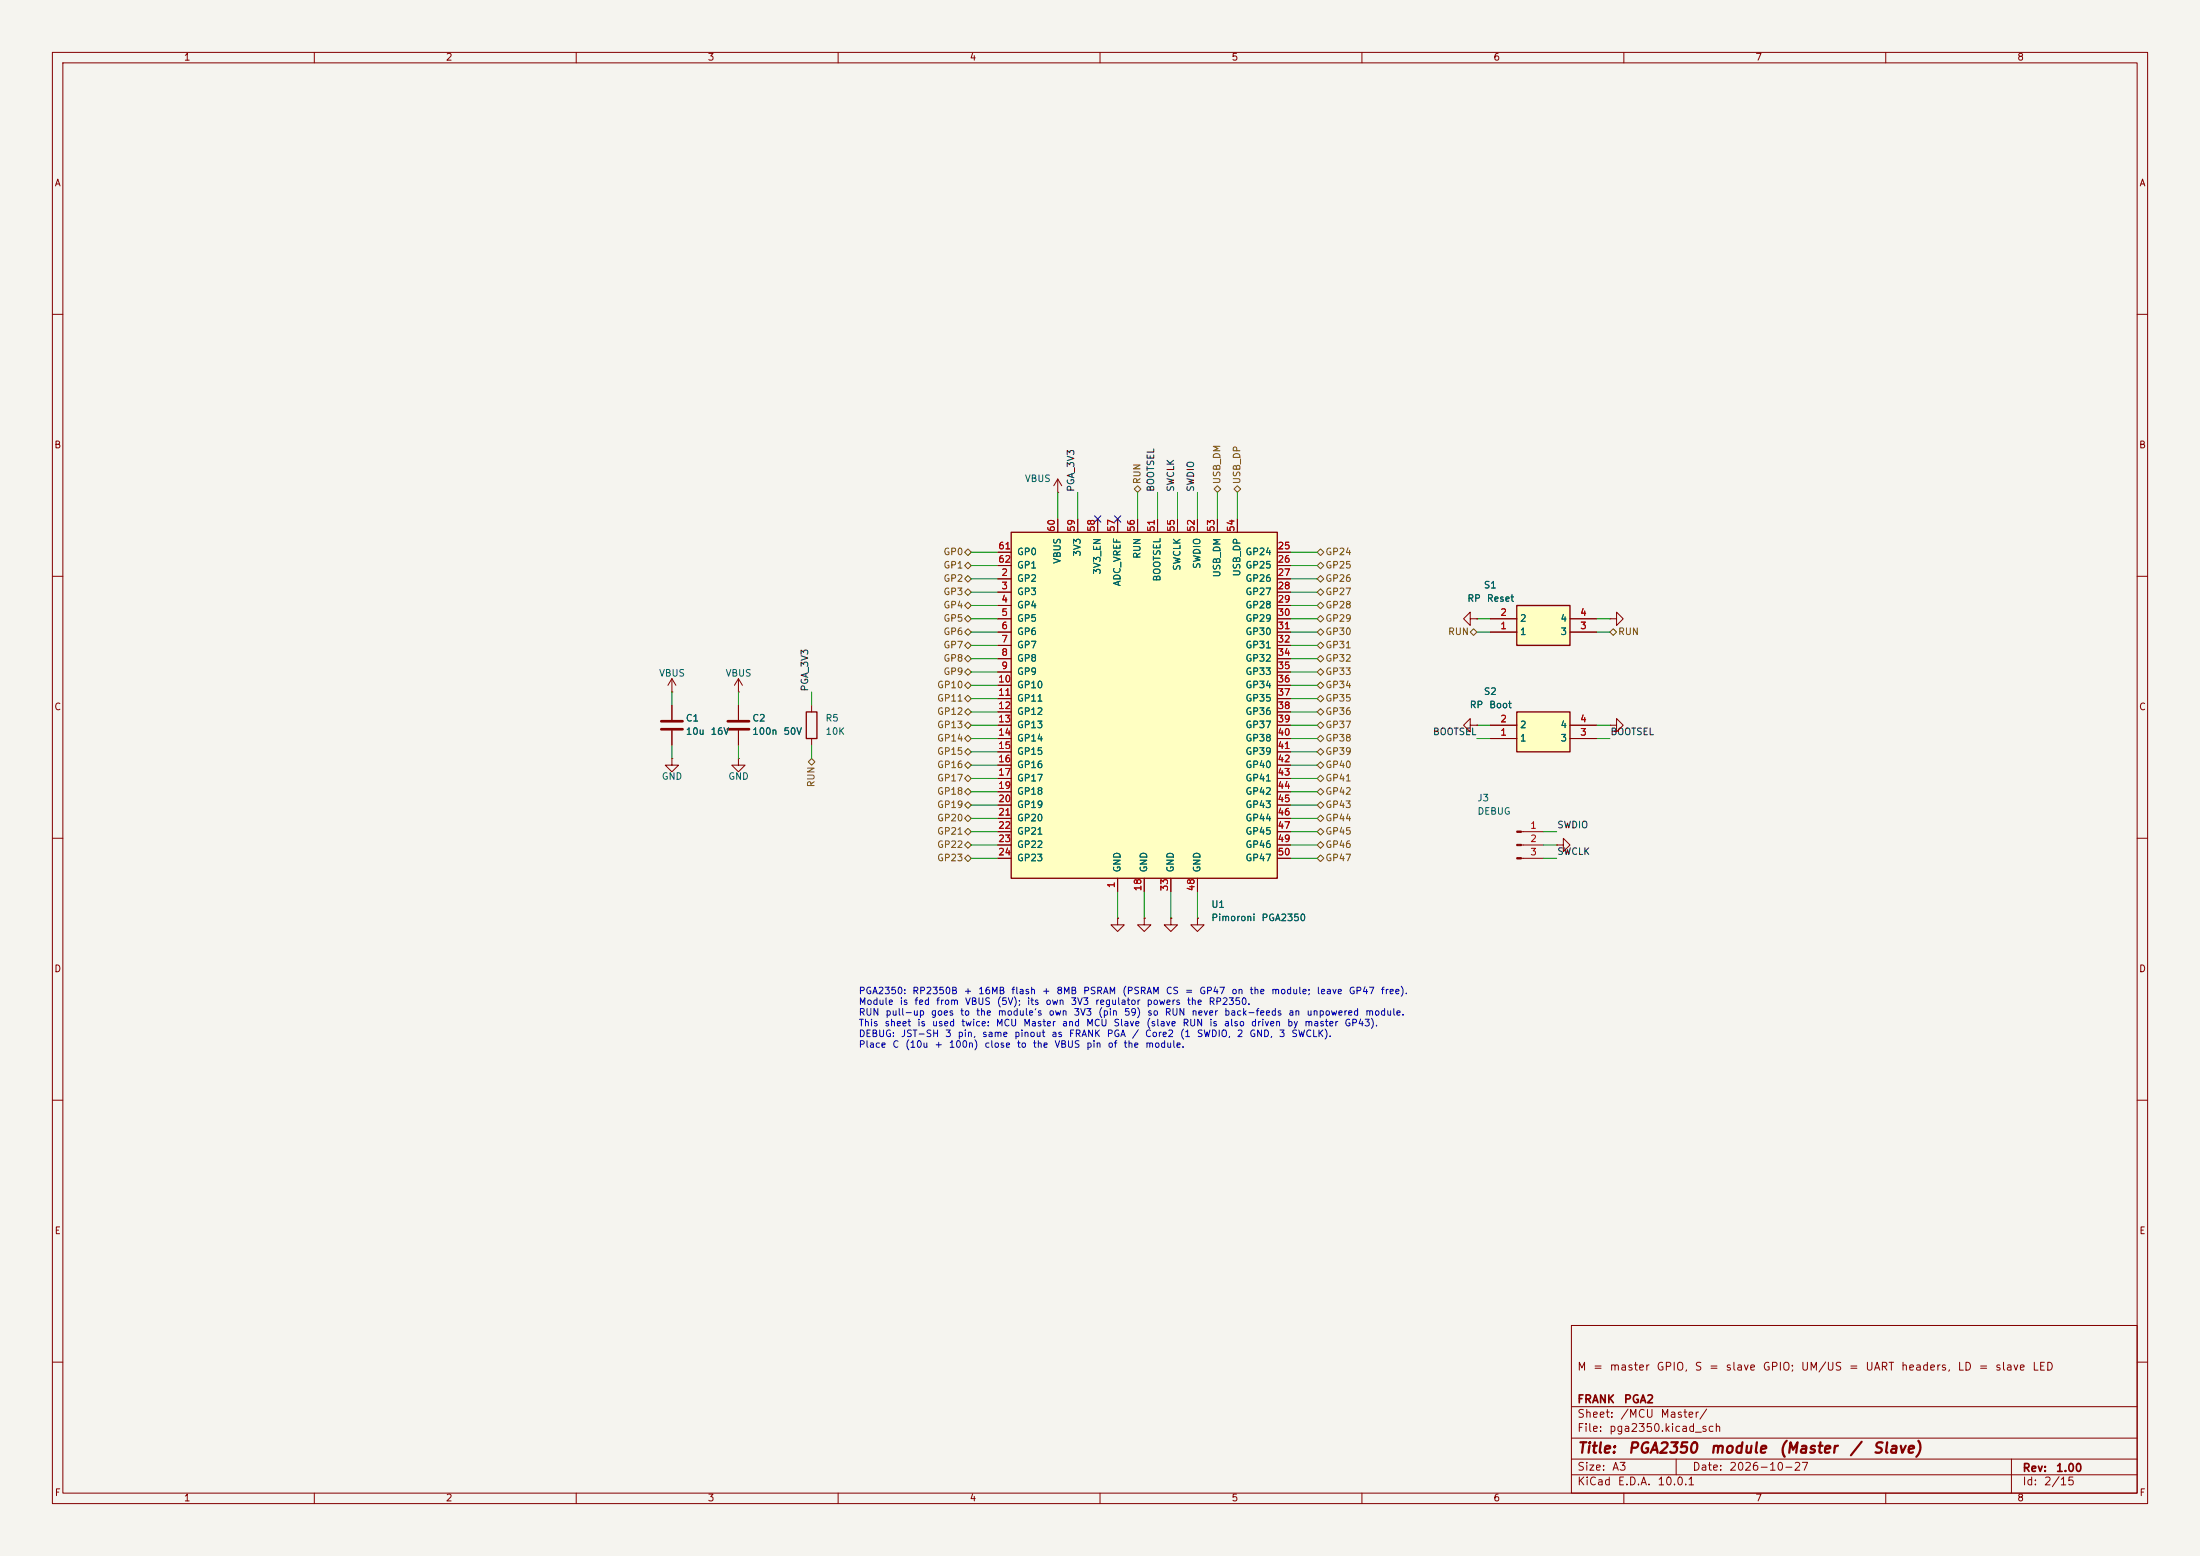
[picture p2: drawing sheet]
<svg xmlns="http://www.w3.org/2000/svg" width="420mm" height="297mm" viewBox="0 0 420 297" stroke-linecap="round" stroke-linejoin="round" font-family="sans-serif">
<path d="M0 0h420v297h-420z" fill="#f5f4ef" stroke="#f5f4ef" stroke-width=".19"/>
<g fill="none" stroke="#840000" stroke-width=".19">
<path d="M10 10h400v277h-400zM12 12h396v273h-396zM60 10v2M110 10v2M160 10v2M210 10v2M260 10v2M310 10v2M360 10v2M10 60h2M408 60h2M10 110h2"/>
<path d="M408 110h2M154.9 134.6v1.3M10 160h2M154.9 141v1.2M408 160h2M213.4 175.3v1.2h1.2l-1.2 1.3-1.3-1.3h1.3M213.4 175.3h.1M218.4 175.3v1.2h1.3l-1.3 1.3-1.2-1.3h1.2M218.4 175.3h.1M223.5 175.3v1.2h1.3l-1.3 1.3-1.3-1.3h1.3M223.5 175.3h.1M10 210h2"/>
<path d="M408 210h2M300 253h108v32h-108zM10 260h2M300 278.5h108M300 274.5h108M300 268.5h108M320 278.5v3M384 278.5v6.5M408 260h2M60 285v2M110 285v2M160 285v2"/>
<path d="M210 285v2M260 285v2M300 281.5h108M310 285v2M360 285v2"/>
</g>
<path d="M153.9 135.9h2.1v5.1h-2.1z" fill="none" stroke="#840000" stroke-width=".25"/>
<path d="M193 101.6h50.8v66h-50.8z" fill="#ffffc2"/>
<path d="M193 101.6h50.8v66h-50.8z" fill="none" stroke="#840000" stroke-width=".25"/>
<g fill="none" stroke="#840000" stroke-width=".19">
<path d="M201.9 94h.1M201.9 91.4v2.6M201.9 99.1v2.5M201.9 91.4l-.7 1.3M201.9 91.4l.8 1.3M205.7 99.1v2.5M209.5 99.1v2.5M213.4 99.1v2.5M217.2 99.1v2.5M221 99.1v2.5M224.8 99.1v2.5M228.6 99.1v2.5"/>
<path d="M232.4 99.1v2.5M236.2 99.1v2.5M190.5 110.5h2.5M190.5 113h2.5M190.5 115.6h2.5M190.5 118.1h2.5M190.5 105.4h2.5M190.5 108h2.5M243.8 110.5h2.6M243.8 113h2.6M243.8 115.6h2.6M243.8 118.1h2.6"/>
<path d="M243.8 105.4h2.6M243.8 108h2.6M307.3 118.1h1.3v-1.3l1.3 1.3-1.3 1.3v-1.3M307.3 118.1h.1M190.5 120.7h2.5M190.5 123.2h2.5M190.5 125.7h2.5M190.5 128.3h2.5M190.5 130.8h2.5M190.5 133.4h2.5M190.5 135.9h2.5M190.5 138.4h2.5"/>
<path d="M243.8 120.7h2.6M243.8 123.2h2.6M243.8 125.7h2.6M243.8 128.3h2.6M243.8 130.8h2.6M243.8 133.4h2.6M243.8 135.9h2.6M243.8 138.4h2.6M307.3 138.4h1.3v-1.2l1.3 1.2-1.3 1.3v-1.3M307.3 138.4h.1M190.5 141h2.5M190.5 143.5h2.5"/>
<path d="M190.5 146.1h2.5M190.5 148.6h2.5M190.5 151.1h2.5M190.5 153.7h2.5M190.5 156.2h2.5M190.5 158.8h2.5M243.8 141h2.6M243.8 143.5h2.6M243.8 146.1h2.6M243.8 148.6h2.6M243.8 151.1h2.6M243.8 153.7h2.6"/>
<path d="M243.8 156.2h2.6M243.8 158.8h2.6M290.4 158.8h4.2M190.5 161.3h2.5M190.5 163.8h2.5M213.4 167.6v2.6M218.4 167.6v2.6M223.5 167.6v2.6M228.6 167.6v2.6M243.8 161.3h2.6M243.8 163.8h2.6M290.4 161.3h4.2"/>
<path d="M290.4 163.8h4.2M297.2 161.3h1.2v-1.3l1.3 1.3-1.3 1.3v-1.3M297.2 161.3h.1"/>
</g>
<g fill="#840000" stroke="#840000" stroke-width=".19">
<path d="M289.6 158.6h.8v.3h-.8z"/>
<path d="M289.6 161.2h.8v.2h-.8z"/>
<path d="M289.6 163.7h.8v.3h-.8z"/>
</g>
<path d="M289.6 135.9h10.1v7.6h-10.1z" fill="#ffffc2"/>
<path d="M289.6 135.9h10.1v7.6h-10.1z" fill="none" stroke="#840000" stroke-width=".25"/>
<path d="M280.7 118.1v-1.3l-1.3 1.3 1.3 1.3v-1.3h1.2M281.9 118.1h.1M280.7 138.4v-1.2l-1.3 1.2 1.3 1.3v-1.3h1.2M281.9 138.4h.1M284.5 138.4h5.1M299.7 138.4h5.1M284.5 141h5.1M299.7 141h5.1" fill="none" stroke="#840000" stroke-width=".19"/>
<path d="M289.6 115.6h10.1v7.6h-10.1z" fill="#ffffc2"/>
<path d="M289.6 115.6h10.1v7.6h-10.1z" fill="none" stroke="#840000" stroke-width=".25"/>
<g fill="none" stroke="#840000" stroke-width=".19">
<path d="M201.9 99.1v2.5M205.7 99.1v2.5M209.5 99.1v2.5M213.4 99.1v2.5M217.2 99.1v2.5M221 99.1v2.5M224.8 99.1v2.5M228.6 99.1v2.5M232.4 99.1v2.5M236.2 99.1v2.5M190.5 118.1h2.5M190.5 110.5h2.5"/>
<path d="M190.5 113h2.5M190.5 115.6h2.5M190.5 105.4h2.5M190.5 108h2.5M243.8 118.1h2.6M243.8 110.5h2.6M243.8 113h2.6M243.8 115.6h2.6M243.8 105.4h2.6M243.8 108h2.6M281.9 118.1h.1M284.5 118.1h5.1"/>
<path d="M299.7 118.1h5.1M128.3 132.1h.1M128.3 129.5v2.6M128.3 134.6v2.8M128.3 139.4v2.8M128.3 129.5l-.8 1.3M128.3 129.5l.7 1.3M141 132.1h.1M141 129.5v2.6M141 134.6v2.8M141 139.4v2.8M141 129.5l-.8 1.3"/>
<path d="M141 129.5l.7 1.3M190.5 120.7h2.5M190.5 138.4h2.5M190.5 123.2h2.5M190.5 125.7h2.5M190.5 128.3h2.5M190.5 130.8h2.5M190.5 133.4h2.5M190.5 135.9h2.5M243.8 120.7h2.6M243.8 138.4h2.6M243.8 123.2h2.6"/>
<path d="M243.8 125.7h2.6M243.8 128.3h2.6M243.8 130.8h2.6M243.8 133.4h2.6M243.8 135.9h2.6M281.9 138.4h.1M284.5 120.7h5.1M284.5 138.4h5.1M299.7 120.7h5.1M299.7 138.4h5.1M128.3 144.8v1.3h1.2l-1.2 1.2-1.3-1.2h1.3M128.3 144.8h.1"/>
<path d="M141 144.8v1.3h1.2l-1.2 1.2-1.3-1.2h1.3M141 144.8h.1M190.5 141h2.5M190.5 143.5h2.5M190.5 146.1h2.5M190.5 148.6h2.5M190.5 151.1h2.5M190.5 153.7h2.5M190.5 156.2h2.5M190.5 158.8h2.5M243.8 141h2.6M243.8 143.5h2.6"/>
<path d="M243.8 146.1h2.6M243.8 148.6h2.6M243.8 151.1h2.6M243.8 153.7h2.6M243.8 156.2h2.6M243.8 158.8h2.6M284.5 141h5.1M299.7 141h5.1M190.5 161.3h2.5M190.5 163.8h2.5M213.4 175.3h.1M213.4 167.6v2.6"/>
<path d="M218.4 175.3h.1M218.4 167.6v2.6M223.5 175.3h.1M223.5 167.6v2.6M228.6 175.3v1.2h1.3l-1.3 1.3-1.3-1.3h1.3M228.6 175.3h.1M228.6 167.6v2.6M243.8 161.3h2.6M243.8 163.8h2.6"/>
</g>
<path d="M126.2 137.7h4.1M126.2 139.2h4.1M138.9 137.7h4.1M138.9 139.2h4.1" fill="none" stroke="#840000" stroke-width=".51"/>
<g fill="none" stroke="#725600" stroke-width=".19">
<path d="M216.5 93.3l.7-.6 .6 .6-.6 .7zM231.8 93.3l.6-.6 .6 .6-.6 .7zM235.6 93.3l.6-.6 .7 .6-.7 .7zM184.1 113l.7-.6 .6 .6-.6 .7zM184.1 105.4l.7-.6 .6 .6-.6 .6zM184.1 108l.7-.7 .6 .7-.6 .6zM184.1 118.1l.7-.6 .6 .6-.6 .6zM184.1 110.5l.7-.6 .6 .6-.6 .6zM184.8 114.9l.6 .7-.6 .6-.7-.6zM251.5 108l.6-.7 .6 .7-.6 .6zM251.5 118.1l.6-.6 .6 .6-.6 .6zM251.5 113l.6-.6 .6 .6-.6 .7z"/>
<path d="M251.5 110.5l.6-.6 .6 .6-.6 .6zM251.5 115.6l.6-.7 .6 .7-.6 .6zM251.5 105.4l.6-.6 .6 .6-.6 .6zM184.1 125.7l.7-.6 .6 .6-.6 .7zM184.1 133.4l.7-.7 .6 .7-.6 .6zM184.1 130.8l.7-.6 .6 .6-.6 .6zM184.1 138.4l.7-.6 .6 .6-.6 .7zM184.1 120.7l.7-.7 .6 .7-.6 .6zM184.1 123.2l.7-.6 .6 .6-.6 .6zM184.1 128.3l.7-.7 .6 .7-.6 .6zM184.1 135.9l.7-.6 .6 .6-.6 .6zM251.5 135.9l.6-.6 .6 .6-.6 .6z"/>
<path d="M251.5 125.7l.6-.6 .6 .6-.6 .7zM251.5 123.2l.6-.6 .6 .6-.6 .6zM251.5 138.4l.6-.6 .6 .6-.6 .7zM251.5 130.8l.6-.6 .6 .6-.6 .6zM251.5 128.3l.6-.7 .6 .7-.6 .6zM251.5 120.7l.6-.7 .6 .7-.6 .6zM252.1 132.7l.6 .7-.6 .6-.6-.6zM280.7 120.7l.6-.7 .6 .7-.6 .6zM307.3 120.7l.7-.7 .6 .7-.6 .6zM154.3 145.4l.6-.6 .7 .6-.7 .7zM184.1 148.6l.7-.6 .6 .6-.6 .6zM184.1 156.2l.7-.6 .6 .6-.6 .6z"/>
<path d="M184.1 158.8l.7-.7 .6 .7-.6 .6zM184.1 146.1l.7-.7 .6 .7-.6 .6zM184.1 151.1l.7-.6 .6 .6-.6 .7zM184.1 141l.7-.7 .6 .7-.6 .6zM184.1 143.5l.7-.6 .6 .6-.6 .6zM184.8 153l.6 .7-.6 .6-.7-.6zM251.5 151.1l.6-.6 .6 .6-.6 .7zM251.5 148.6l.6-.6 .6 .6-.6 .6zM251.5 146.1l.6-.7 .6 .7-.6 .6zM251.5 143.5l.6-.6 .6 .6-.6 .6zM251.5 141l.6-.7 .6 .7-.6 .6zM251.5 158.8l.6-.7 .6 .7-.6 .6z"/>
<path d="M252.1 155.6l.6 .6-.6 .6-.6-.6zM252.1 153l.6 .7-.6 .6-.6-.6zM184.1 161.3l.7-.6 .6 .6-.6 .6zM184.1 163.8l.7-.6 .6 .6-.6 .7zM251.5 163.8l.6-.6 .6 .6-.6 .7zM251.5 161.3l.6-.6 .6 .6-.6 .6z"/>
</g>
<g fill="none" stroke="#009600" stroke-width=".19">
<path d="M201.9 94v5.1M205.7 94v5.1M217.2 94v5.1M221 94v5.1M224.8 94v5.1M228.6 94v5.1M232.4 94v5.1M236.2 94v5.1M185.4 113h5.1M185.4 108h5.1M185.4 115.6h5.1M185.4 110.5h5.1"/>
<path d="M185.4 105.4h5.1M185.4 118.1h5.1M246.4 113h5.1M246.4 108h5.1M246.4 115.6h5.1M246.4 110.5h5.1M246.4 105.4h5.1M246.4 118.1h5.1M281.9 118.1h2.6M304.8 118.1h2.5M128.3 132.1v2.5M141 132.1v2.5"/>
<path d="M154.9 132.1v2.5M185.4 138.4h5.1M185.4 135.9h5.1M185.4 120.7h5.1M185.4 130.8h5.1M185.4 125.7h5.1M185.4 123.2h5.1M185.4 128.3h5.1M185.4 133.4h5.1M246.4 138.4h5.1M246.4 135.9h5.1M246.4 120.7h5.1"/>
<path d="M246.4 130.8h5.1M246.4 125.7h5.1M246.4 123.2h5.1M246.4 128.3h5.1M246.4 133.4h5.1M281.9 138.4h2.6M281.9 120.7h2.6M304.8 138.4h2.5M304.8 120.7h2.5M128.3 142.2v2.6M141 142.2v2.6M154.9 142.2v2.6"/>
<path d="M185.4 143.5h5.1M185.4 141h5.1M185.4 158.8h5.1M185.4 156.2h5.1M185.4 153.7h5.1M185.4 146.1h5.1M185.4 148.6h5.1M185.4 151.1h5.1M246.4 143.5h5.1M246.4 141h5.1M246.4 158.8h5.1M246.4 156.2h5.1"/>
<path d="M246.4 153.7h5.1M246.4 146.1h5.1M246.4 148.6h5.1M246.4 151.1h5.1M281.9 141h2.6M294.6 158.8h2.6M304.8 141h2.5M185.4 161.3h5.1M185.4 163.8h5.1M213.4 170.2v5.1M218.4 170.2v5.1M223.5 170.2v5.1"/>
<path d="M228.6 170.2v5.1M246.4 161.3h5.1M246.4 163.8h5.1M294.6 161.3h2.6M294.6 163.8h2.6"/>
</g>
<path d="M208.9 98.5l1.3 1.2M210.2 98.5l-1.3 1.2M212.8 98.5l1.2 1.2M214 98.5l-1.2 1.2" fill="none" stroke="#000084" stroke-width=".19"/>
<g font-size="2" fill="#840000">
<text x="301" y="277.9">Title:</text>
<text x="310.6" y="277.9">PGA2350</text>
<text x="326.3" y="277.9">module</text>
<text x="339.5" y="277.9">(Master</text>
<text x="353" y="277.9">/</text>
<text x="357.4" y="277.9">Slave)</text>
</g>
<g font-size="1.5" fill="#840000">
<text x="301" y="262">M</text>
<text x="304" y="262">=</text>
<text x="307.2" y="262">master</text>
<text x="316.1" y="262">GPIO,</text>
<text x="323.4" y="262">S</text>
<text x="326.1" y="262">=</text>
<text x="329.3" y="262">slave</text>
<text x="336.4" y="262">GPIO;</text>
<text x="343.7" y="262">UM/US</text>
<text x="352.8" y="262">=</text>
<text x="356" y="262">UART</text>
<text x="362.8" y="262">headers,</text>
<text x="373.6" y="262">LD</text>
<text x="377.6" y="262">=</text>
<text x="380.8" y="262">slave</text>
<text x="387.8" y="262">LED</text>
<text x="301" y="268.2">FRANK</text>
<text x="309.9" y="268.2">PGA2</text>
<text x="301" y="273.7">File:</text>
<text x="301" y="271">Sheet:</text>
<text x="307.1" y="273.7">pga2350.kicad_sch</text>
<text x="309.2" y="271">/MCU</text>
<text x="316.9" y="271">Master/</text>
<text x="301" y="281.1">Size:</text>
<text x="307.6" y="281.1">A3</text>
<text x="323" y="281.1">Date:</text>
<text x="330" y="281.1">2026-10-27</text>
<text x="386" y="281.3">Rev:</text>
<text x="392.4" y="281.3">1.00</text>
<text x="301" y="283.9">KiCad</text>
<text x="308.7" y="283.9">E.D.A.</text>
<text x="316.3" y="283.9">10.0.1</text>
<text x="386" y="283.9">Id:</text>
<text x="390.1" y="283.9">2/15</text>
</g>
<g font-size="1.3" fill="#840000">
<text x="35" y="11.9">1</text>
<text x="85" y="11.9">2</text>
<text x="135" y="11.9">3</text>
<text x="185" y="11.9">4</text>
<text x="235" y="11.9">5</text>
<text x="285" y="11.9">6</text>
<text x="335" y="11.9">7</text>
<text x="385" y="11.9">8</text>
<text x="10.3" y="35.9">A</text>
<text x="408.3" y="35.9">A</text>
<text x="10.3" y="85.9">B</text>
<text x="408.2" y="85.9">B</text>
<text x="10.3" y="135.9">C</text>
<text x="408.2" y="135.9">C</text>
<text x="10.3" y="185.9">D</text>
<text x="408.2" y="185.9">D</text>
<text x="10.3" y="235.9">E</text>
<text x="408.3" y="235.9">E</text>
<text x="10.3" y="285.9">F</text>
<text x="35" y="286.9">1</text>
<text x="85" y="286.9">2</text>
<text x="135" y="286.9">3</text>
<text x="185" y="286.9">4</text>
<text x="235" y="286.9">5</text>
<text x="285" y="286.9">6</text>
<text x="335" y="286.9">7</text>
<text x="385" y="286.9">8</text>
<text x="408.3" y="285.9">F</text>
</g>
<g font-size="1.3" fill="#006464">
<text x="195.5" y="92.3">VBUS</text>
<text x="194.1" y="106.3">GP0</text>
<text x="202.8" y="107.7" transform="rotate(-90 202.8 107.7)">VBUS</text>
<text x="206.6" y="106.3" transform="rotate(-90 206.6 106.3)">3V3</text>
<text x="218" y="106.8" transform="rotate(-90 218 106.8)">RUN</text>
<text x="237.7" y="106.3">GP24</text>
<text x="194.1" y="111.4">GP2</text>
<text x="194.1" y="113.9">GP3</text>
<text x="194.1" y="108.8">GP1</text>
<text x="210.4" y="109.8" transform="rotate(-90 210.4 109.8)">3V3_EN</text>
<text x="214.2" y="112" transform="rotate(-90 214.2 112)">ADC_VREF</text>
<text x="221.8" y="111.1" transform="rotate(-90 221.8 111.1)">BOOTSEL</text>
<text x="225.7" y="109" transform="rotate(-90 225.7 109)">SWCLK</text>
<text x="229.5" y="108.7" transform="rotate(-90 229.5 108.7)">SWDIO</text>
<text x="233.3" y="110.3" transform="rotate(-90 233.3 110.3)">USB_DM</text>
<text x="237.1" y="110.1" transform="rotate(-90 237.1 110.1)">USB_DP</text>
<text x="237.7" y="108.8">GP25</text>
<text x="237.7" y="111.4">GP26</text>
<text x="237.7" y="113.9">GP27</text>
<text x="283.2" y="112.6">S1</text>
<text x="194.1" y="116.4">GP4</text>
<text x="194.1" y="119">GP5</text>
<text x="237.7" y="116.4">GP28</text>
<text x="237.7" y="119">GP29</text>
<text x="280" y="115.2">RP</text>
<text x="283.7" y="115.2">Reset</text>
<text x="290.1" y="119">2</text>
<text x="297.8" y="119">4</text>
<text x="194.1" y="121.5">GP6</text>
<text x="194.1" y="124.1">GP7</text>
<text x="237.7" y="121.5">GP30</text>
<text x="237.7" y="124.1">GP31</text>
<text x="290.1" y="121.5">1</text>
<text x="297.8" y="121.5">3</text>
<text x="125.7" y="129.4">VBUS</text>
<text x="138.4" y="129.4">VBUS</text>
<text x="194.1" y="126.6">GP8</text>
<text x="194.1" y="129.1">GP9</text>
<text x="194.1" y="131.7">GP10</text>
<text x="237.7" y="126.6">GP32</text>
<text x="237.7" y="129.1">GP33</text>
<text x="237.7" y="131.7">GP34</text>
<text x="194.1" y="134.2">GP11</text>
<text x="194.1" y="136.8">GP12</text>
<text x="237.7" y="134.2">GP35</text>
<text x="237.7" y="136.8">GP36</text>
<text x="280.5" y="135.5">RP</text>
<text x="283.2" y="132.9">S2</text>
<text x="284.2" y="135.5">Boot</text>
<text x="130.8" y="138">C1</text>
<text x="130.8" y="140.6">10u</text>
<text x="135.6" y="140.6">16V</text>
<text x="143.5" y="138">C2</text>
<text x="143.5" y="140.6">100n</text>
<text x="149.5" y="140.6">50V</text>
<text x="157.5" y="138">R5</text>
<text x="157.5" y="140.6">10K</text>
<text x="194.1" y="139.3">GP13</text>
<text x="194.1" y="141.8">GP14</text>
<text x="237.7" y="139.3">GP37</text>
<text x="237.7" y="141.8">GP38</text>
<text x="290.1" y="141.8">1</text>
<text x="290.1" y="139.3">2</text>
<text x="297.8" y="141.8">3</text>
<text x="297.8" y="139.3">4</text>
<text x="126.2" y="149.1">GND</text>
<text x="138.9" y="149.1">GND</text>
<text x="194.1" y="144.4">GP15</text>
<text x="194.1" y="146.9">GP16</text>
<text x="194.1" y="149.5">GP17</text>
<text x="237.7" y="144.4">GP39</text>
<text x="237.7" y="146.9">GP40</text>
<text x="237.7" y="149.5">GP41</text>
<text x="194.1" y="152">GP18</text>
<text x="194.1" y="154.5">GP19</text>
<text x="237.7" y="152">GP42</text>
<text x="237.7" y="154.5">GP43</text>
<text x="281.9" y="153.3">J3</text>
<text x="281.9" y="155.8">DEBUG</text>
<text x="194.1" y="157.1">GP20</text>
<text x="194.1" y="159.6">GP21</text>
<text x="237.7" y="157.1">GP44</text>
<text x="237.7" y="159.6">GP45</text>
<text x="194.1" y="162.2">GP22</text>
<text x="194.1" y="164.7">GP23</text>
<text x="214.2" y="166.6" transform="rotate(-90 214.2 166.6)">GND</text>
<text x="219.3" y="166.6" transform="rotate(-90 219.3 166.6)">GND</text>
<text x="224.4" y="166.6" transform="rotate(-90 224.4 166.6)">GND</text>
<text x="229.5" y="166.6" transform="rotate(-90 229.5 166.6)">GND</text>
<text x="237.7" y="162.2">GP46</text>
<text x="237.7" y="164.7">GP47</text>
<text x="231.1" y="173.6">U1</text>
<text x="231.1" y="176.1">Pimoroni</text>
<text x="240.7" y="176.1">PGA2350</text>
</g>
<g font-size="1.3" fill="#0f0f0f">
<text x="205.4" y="94" transform="rotate(-90 205.4 94)">PGA_3V3</text>
<text x="220.6" y="94" transform="rotate(-90 220.6 94)">BOOTSEL</text>
<text x="224.4" y="94" transform="rotate(-90 224.4 94)">SWCLK</text>
<text x="228.3" y="94" transform="rotate(-90 228.3 94)">SWDIO</text>
<text x="154.6" y="132.1" transform="rotate(-90 154.6 132.1)">PGA_3V3</text>
<text x="273.5" y="140.6">BOOTSEL</text>
<text x="307.3" y="140.6">BOOTSEL</text>
<text x="297.2" y="158.4">SWDIO</text>
<text x="297.2" y="163.5">SWCLK</text>
</g>
<g font-size="1.3" fill="#725600">
<text x="218" y="92.5" transform="rotate(-90 218 92.5)">RUN</text>
<text x="233.3" y="92.5" transform="rotate(-90 233.3 92.5)">USB_DM</text>
<text x="237.1" y="92.5" transform="rotate(-90 237.1 92.5)">USB_DP</text>
<text x="180" y="106.3">GP0</text>
<text x="252.9" y="106.3">GP24</text>
<text x="180" y="113.9">GP3</text>
<text x="180" y="108.8">GP1</text>
<text x="180" y="111.4">GP2</text>
<text x="252.9" y="108.8">GP25</text>
<text x="252.9" y="113.9">GP27</text>
<text x="252.9" y="111.4">GP26</text>
<text x="180" y="116.4">GP4</text>
<text x="180" y="119">GP5</text>
<text x="252.9" y="119">GP29</text>
<text x="252.9" y="116.4">GP28</text>
<text x="180" y="121.5">GP6</text>
<text x="180" y="124.1">GP7</text>
<text x="252.9" y="124.1">GP31</text>
<text x="252.9" y="121.5">GP30</text>
<text x="276.3" y="121.5">RUN</text>
<text x="308.8" y="121.5">RUN</text>
<text x="178.8" y="131.7">GP10</text>
<text x="180" y="126.6">GP8</text>
<text x="180" y="129.1">GP9</text>
<text x="252.9" y="126.6">GP32</text>
<text x="252.9" y="131.7">GP34</text>
<text x="252.9" y="129.1">GP33</text>
<text x="178.8" y="134.2">GP11</text>
<text x="178.8" y="136.8">GP12</text>
<text x="252.9" y="136.8">GP36</text>
<text x="252.9" y="134.2">GP35</text>
<text x="178.8" y="139.3">GP13</text>
<text x="178.8" y="141.8">GP14</text>
<text x="252.9" y="139.3">GP37</text>
<text x="252.9" y="141.8">GP38</text>
<text x="178.8" y="149.5">GP17</text>
<text x="178.8" y="146.9">GP16</text>
<text x="178.8" y="144.4">GP15</text>
<text x="252.9" y="149.5">GP41</text>
<text x="252.9" y="146.9">GP40</text>
<text x="252.9" y="144.4">GP39</text>
<text x="155.8" y="150.4" transform="rotate(-90 155.8 150.4)">RUN</text>
<text x="178.8" y="154.5">GP19</text>
<text x="178.8" y="152">GP18</text>
<text x="252.9" y="154.5">GP43</text>
<text x="252.9" y="152">GP42</text>
<text x="178.8" y="157.1">GP20</text>
<text x="178.8" y="159.6">GP21</text>
<text x="252.9" y="157.1">GP44</text>
<text x="252.9" y="159.6">GP45</text>
<text x="178.8" y="162.2">GP22</text>
<text x="178.8" y="164.7">GP23</text>
<text x="252.9" y="164.7">GP47</text>
<text x="252.9" y="162.2">GP46</text>
</g>
<g font-size="1.3" fill="#a90000">
<text x="201.7" y="101.6" transform="rotate(-90 201.7 101.6)">60</text>
<text x="205.5" y="101.6" transform="rotate(-90 205.5 101.6)">59</text>
<text x="209.3" y="101.6" transform="rotate(-90 209.3 101.6)">58</text>
<text x="213.1" y="101.6" transform="rotate(-90 213.1 101.6)">57</text>
<text x="216.9" y="101.6" transform="rotate(-90 216.9 101.6)">56</text>
<text x="220.7" y="101.6" transform="rotate(-90 220.7 101.6)">51</text>
<text x="224.5" y="101.6" transform="rotate(-90 224.5 101.6)">55</text>
<text x="228.3" y="101.6" transform="rotate(-90 228.3 101.6)">52</text>
<text x="232.2" y="101.6" transform="rotate(-90 232.2 101.6)">53</text>
<text x="236" y="101.6" transform="rotate(-90 236 101.6)">54</text>
<text x="190.5" y="105.2">61</text>
<text x="190.5" y="107.7">62</text>
<text x="243.8" y="105.2">25</text>
<text x="243.8" y="107.7">26</text>
<text x="191.1" y="110.2">2</text>
<text x="191.1" y="112.8">3</text>
<text x="243.8" y="110.2">27</text>
<text x="243.8" y="112.8">28</text>
<text x="191.1" y="115.3">4</text>
<text x="191.1" y="117.9">5</text>
<text x="243.8" y="115.3">29</text>
<text x="243.8" y="117.9">30</text>
<text x="286.3" y="117.9">2</text>
<text x="301.6" y="117.9">4</text>
<text x="191.1" y="120.4">6</text>
<text x="191.1" y="122.9">7</text>
<text x="191.1" y="125.5">8</text>
<text x="243.8" y="120.4">31</text>
<text x="243.8" y="122.9">32</text>
<text x="243.8" y="125.5">34</text>
<text x="286.3" y="120.4">1</text>
<text x="301.6" y="120.4">3</text>
<text x="190.5" y="130.6">10</text>
<text x="191.1" y="128">9</text>
<text x="243.8" y="128">35</text>
<text x="243.8" y="130.6">36</text>
<text x="190.5" y="133.1">11</text>
<text x="190.5" y="135.6">12</text>
<text x="243.8" y="133.1">37</text>
<text x="243.8" y="135.6">38</text>
<text x="190.5" y="138.2">13</text>
<text x="190.5" y="140.7">14</text>
<text x="190.5" y="143.3">15</text>
<text x="243.8" y="138.2">39</text>
<text x="243.8" y="140.7">40</text>
<text x="243.8" y="143.3">41</text>
<text x="286.3" y="140.7">1</text>
<text x="286.3" y="138.2">2</text>
<text x="301.6" y="140.7">3</text>
<text x="301.6" y="138.2">4</text>
<text x="190.5" y="145.8">16</text>
<text x="190.5" y="148.3">17</text>
<text x="243.8" y="145.8">42</text>
<text x="243.8" y="148.3">43</text>
<text x="190.5" y="150.9">19</text>
<text x="190.5" y="153.4">20</text>
<text x="190.5" y="156">21</text>
<text x="243.8" y="150.9">44</text>
<text x="243.8" y="153.4">45</text>
<text x="243.8" y="156">46</text>
<text x="190.5" y="158.5">22</text>
<text x="190.5" y="161">23</text>
<text x="243.8" y="158.5">47</text>
<text x="243.8" y="161">49</text>
<text x="292" y="158.5">1</text>
<text x="292" y="161">2</text>
<text x="190.5" y="163.6">24</text>
<text x="243.8" y="163.6">50</text>
<text x="292" y="163.6">3</text>
<text x="213.1" y="169.6" transform="rotate(-90 213.1 169.6)">1</text>
<text x="218.2" y="170.2" transform="rotate(-90 218.2 170.2)">18</text>
<text x="223.3" y="170.2" transform="rotate(-90 223.3 170.2)">33</text>
<text x="228.3" y="170.2" transform="rotate(-90 228.3 170.2)">48</text>
</g>
<g font-size="1.3" fill="#0000c2">
<text x="163.8" y="190.1">PGA2350:</text>
<text x="174.1" y="190.1">RP2350B</text>
<text x="183.9" y="190.1">+</text>
<text x="186.6" y="190.1">16MB</text>
<text x="192.9" y="190.1">flash</text>
<text x="198.8" y="190.1">+</text>
<text x="201.6" y="190.1">8MB</text>
<text x="206.7" y="190.1">PSRAM</text>
<text x="214.1" y="190.1">(PSRAM</text>
<text x="222.4" y="190.1">CS</text>
<text x="226.1" y="190.1">=</text>
<text x="228.8" y="190.1">GP47</text>
<text x="235" y="190.1">on</text>
<text x="238.4" y="190.1">the</text>
<text x="242.6" y="190.1">module;</text>
<text x="251.2" y="190.1">leave</text>
<text x="257.4" y="190.1">GP47</text>
<text x="263.5" y="190.1">free).</text>
<text x="163.8" y="192.1">Module</text>
<text x="163.8" y="194.2">RUN</text>
<text x="163.8" y="196.2">This</text>
<text x="168.8" y="196.2">sheet</text>
<text x="168.9" y="194.2">pull-up</text>
<text x="171.7" y="192.1">is</text>
<text x="174.5" y="192.1">fed</text>
<text x="175" y="196.2">is</text>
<text x="177.6" y="194.2">goes</text>
<text x="177.8" y="196.2">used</text>
<text x="178.6" y="192.1">from</text>
<text x="183.2" y="194.2">to</text>
<text x="183.4" y="196.2">twice:</text>
<text x="184.1" y="192.1">VBUS</text>
<text x="186.2" y="194.2">the</text>
<text x="190" y="196.2">MCU</text>
<text x="190.2" y="192.1">(5V);</text>
<text x="190.4" y="194.2">module's</text>
<text x="195.2" y="196.2">Master</text>
<text x="196" y="192.1">its</text>
<text x="199.5" y="192.1">own</text>
<text x="200.1" y="194.2">own</text>
<text x="202.6" y="196.2">and</text>
<text x="204.3" y="192.1">3V3</text>
<text x="204.9" y="194.2">3V3</text>
<text x="207.2" y="196.2">MCU</text>
<text x="209" y="192.1">regulator</text>
<text x="209.5" y="194.2">(pin</text>
<text x="212.5" y="196.2">Slave</text>
<text x="214.5" y="194.2">59)</text>
<text x="218.7" y="196.2">(slave</text>
<text x="218.8" y="192.1">powers</text>
<text x="218.9" y="194.2">so</text>
<text x="222.2" y="194.2">RUN</text>
<text x="225.6" y="196.2">RUN</text>
<text x="226.5" y="192.1">the</text>
<text x="227.3" y="194.2">never</text>
<text x="230.6" y="192.1">RP2350.</text>
<text x="230.7" y="196.2">is</text>
<text x="233.5" y="196.2">also</text>
<text x="233.6" y="194.2">back-feeds</text>
<text x="238.7" y="196.2">driven</text>
<text x="245.6" y="196.2">by</text>
<text x="245.8" y="194.2">an</text>
<text x="248.9" y="196.2">master</text>
<text x="249.3" y="194.2">unpowered</text>
<text x="256.5" y="196.2">GP43).</text>
<text x="260.5" y="194.2">module.</text>
<text x="163.8" y="198.3">DEBUG:</text>
<text x="163.8" y="200.3">Place</text>
<text x="170.3" y="200.3">C</text>
<text x="171.9" y="198.3">JST-SH</text>
<text x="172.7" y="200.3">(10u</text>
<text x="178.3" y="200.3">+</text>
<text x="180.3" y="198.3">3</text>
<text x="181" y="200.3">100n)</text>
<text x="182.7" y="198.3">pin,</text>
<text x="187.4" y="198.3">same</text>
<text x="187.8" y="200.3">close</text>
<text x="193.5" y="198.3">pinout</text>
<text x="194" y="200.3">to</text>
<text x="197.1" y="200.3">the</text>
<text x="200.6" y="198.3">as</text>
<text x="201.2" y="200.3">VBUS</text>
<text x="204" y="198.3">FRANK</text>
<text x="207.3" y="200.3">pin</text>
<text x="211.2" y="198.3">PGA</text>
<text x="211.3" y="200.3">of</text>
<text x="214.4" y="200.3">the</text>
<text x="216" y="198.3">/</text>
<text x="218.5" y="198.3">Core2</text>
<text x="218.5" y="200.3">module.</text>
<text x="225.1" y="198.3">(1</text>
<text x="228.4" y="198.3">SWDIO,</text>
<text x="236" y="198.3">2</text>
<text x="238.4" y="198.3">GND,</text>
<text x="244" y="198.3">3</text>
<text x="246.4" y="198.3">SWCLK).</text>
</g>
</svg>
